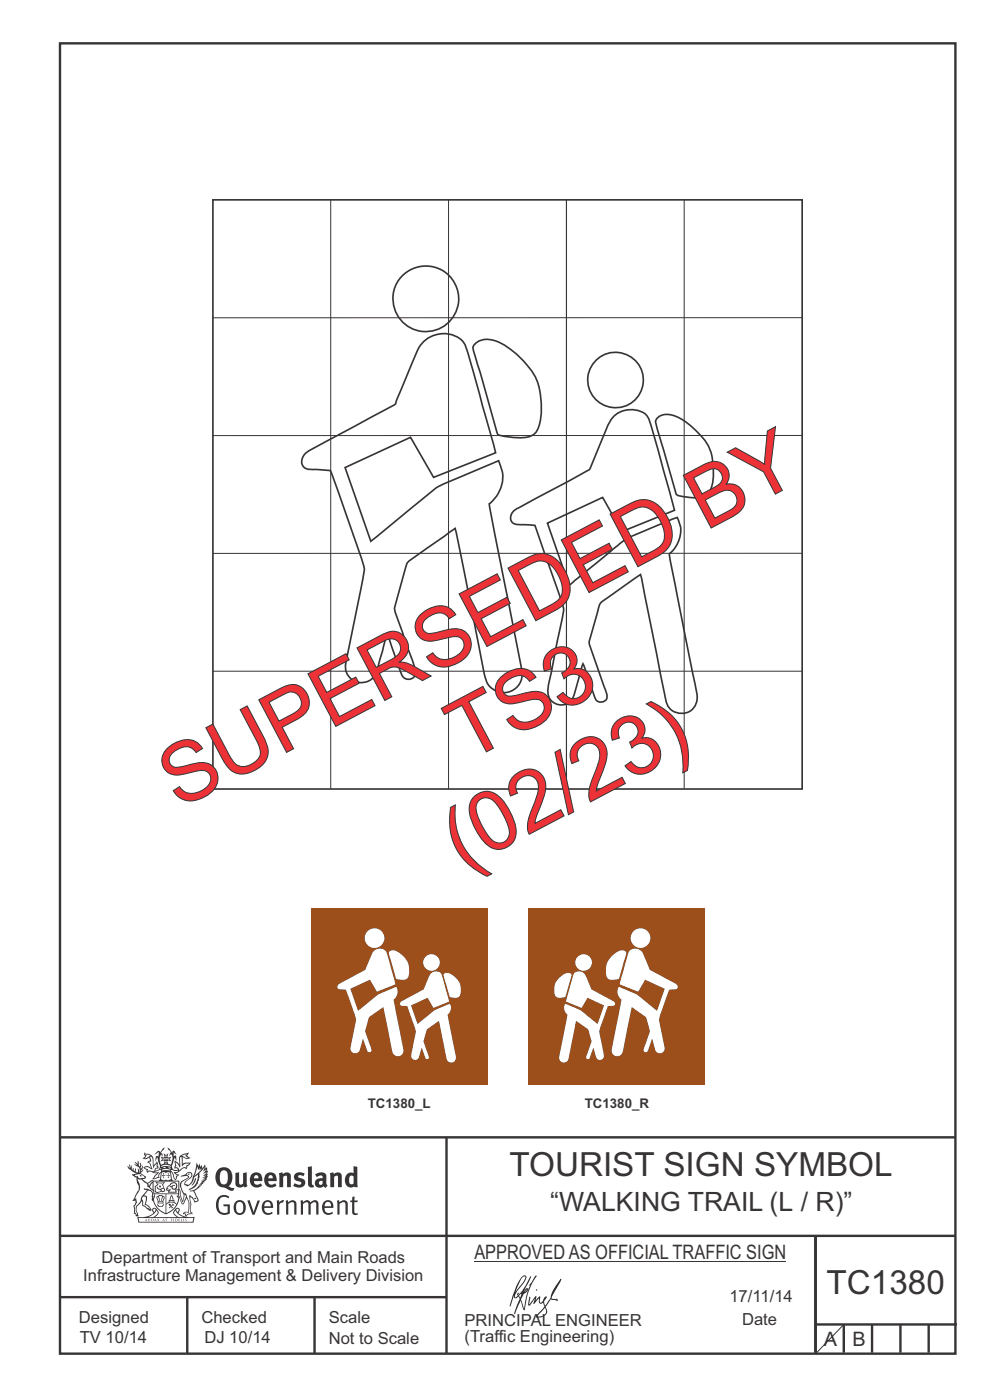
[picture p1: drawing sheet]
<svg xmlns="http://www.w3.org/2000/svg" width="210mm" height="297mm" viewBox="0 0 210 297" stroke-linecap="round" stroke-linejoin="round" font-family="sans-serif">
<g fill="none" stroke="#373435" stroke-width=".51">
<path d="M12.7 9.2h190v278h-190zM12.7 241.3h190M94.7 241.4v45.8M12.7 275.2h82M12.7 262.2h190.1M39.7 275.2v12M66.7 275.2v12M173 262.2v24.8M173 281h30M179 281v6M185 281v6M191 281v6"/>
<path d="M197 281v6"/>
</g>
<path d="M100.6 267.7h66.2" fill="none" stroke="#373435" stroke-width=".21"/>
<g fill="#373435">
<path d="M47 248.5a2.55 2.55 0 0 0 0 2.7l.3 .1a.81 .81 0 0 0 1-.9v-.6a1.04 1.04 0 0 0-1.1-1.5zM46.3 248.1a1.82 1.82 0 0 1 2.1-.2 1.82 1.82 0 0 1 .9 1.9 2.29 2.29 0 0 1-.8 1.9l.7 .3h.5l-.2 .6a2.87 2.87 0 0 1-2-.7 2.12 2.12 0 0 1-1.6-3.1z" fill-rule="evenodd"/>
<path d="M49.9 248.9l.8-.2v2a.46 .46 0 0 0 .3 .6 .46 .46 0 0 0 .6-.3v-2.1l.7-.2v2.4l.2 .5-.5 .4-.3-.3a1.02 1.02 0 0 1-1.2 .2 1.02 1.02 0 0 1-.6-1.1z" fill-rule="evenodd"/>
<path d="M54 249.5l-.1 .5h.9a.49 .49 0 0 0-.2-.6 .49 .49 0 0 0-.6 .1zM53.4 249.1a1.34 1.34 0 0 1 1.6-.2 1.34 1.34 0 0 1 .7 1.5v.2h-1.8a.77 .77 0 0 0 .5 .8 .77 .77 0 0 0 .9-.4l.3 .5a1.59 1.59 0 0 1-2 .2 1.59 1.59 0 0 1-.5-2z" fill-rule="evenodd"/>
<path d="M57.1 249.5l-.2 .5h1a.49 .49 0 0 0-.2-.6 .49 .49 0 0 0-.6 .1zM56.4 249.1a1.34 1.34 0 0 1 1.6-.2 1.34 1.34 0 0 1 .7 1.5v.2h-1.8a.77 .77 0 0 0 .5 .8 .77 .77 0 0 0 .9-.4l.4 .5a1.59 1.59 0 0 1-2.1 .2 1.59 1.59 0 0 1-.5-2z" fill-rule="evenodd"/>
<path d="M59.2 248.9l.7-.2 .1 .4a.95 .95 0 0 1 1-.3 .95 .95 0 0 1 .7 .8v2.3h-.8v-2.3a.46 .46 0 0 0-.8 .1v2.2h-.8z" fill-rule="evenodd"/>
<path d="M62.6 249.1a1.75 1.75 0 0 1 2-.1l-.2 .5-.6-.2a.43 .43 0 0 0-.6 .3l.4 .3a1.04 1.04 0 0 1 1.2 1.1 1.04 1.04 0 0 1-1.4 1l-1.2-.4 .3-.6 1 .4 .4-.4a.88 .88 0 0 0-1-.5l-.4-.2-.1-.4z" fill-rule="evenodd"/>
<path d="M65.3 247.6l.8-.2 .1 3.8 .3 .2 .1 .5a.88 .88 0 0 1-1-.1 .88 .88 0 0 1-.3-1z" fill-rule="evenodd"/>
<path d="M67.8 250.6a.43 .43 0 0 0-.1 .7 .43 .43 0 0 0 .7-.1v-.7zM66.8 249.2a1.7 1.7 0 0 1 2.4 .1v1.8l.3 .4-.4 .5-.5-.3a1.03 1.03 0 0 1-1.7-.2 1.03 1.03 0 0 1 .8-1.5h.7v-.4a.8 .8 0 0 0-1.2 .1z" fill-rule="evenodd"/>
<path d="M70 248.9l.7-.2 .1 .4a.95 .95 0 0 1 1-.3 .95 .95 0 0 1 .7 .8v2.3h-.8v-2.3a.46 .46 0 0 0-.8 .1v2.2h-.8z" fill-rule="evenodd"/>
<path d="M74.3 249.5a1.48 1.48 0 0 0 0 1.7h.5l.2-.1v-1.5l-.3-.2zM75 247.4l.8 .1 .1 4.4h-.7l-.1-.2a1.26 1.26 0 0 1-1.4 0 1.26 1.26 0 0 1-.5-1.3 1.29 1.29 0 0 1 .4-1.3 1.29 1.29 0 0 1 1.4-.2z" fill-rule="evenodd"/>
<path d="M46.4 253.9a1.72 1.72 0 0 1 2.3 0l-.3 .3a1.24 1.24 0 0 0-1.4-.2 1.24 1.24 0 0 0-.6 1.4 1.49 1.49 0 0 0 1.2 2l.7-.2v-1.3h-.8l-.1-.4h1.4v1.9a1.93 1.93 0 0 1-2.3 0 1.93 1.93 0 0 1-.7-2.2l.2-.7z" fill-rule="evenodd"/>
<path d="M50.4 255.1a1.65 1.65 0 0 0 .2 2.2 .99 .99 0 0 0 1-1.4 .78 .78 0 0 0-.4-.8 .78 .78 0 0 0-.8 0zM50 254.9a1.33 1.33 0 0 1 1.6-.1 1.33 1.33 0 0 1 .5 1.4 1.31 1.31 0 0 1-1.3 1.6 1.31 1.31 0 0 1-1.2-1.6v-.6z" fill-rule="evenodd"/>
<path d="M52.5 254.7l.5-.1 .8 2.6 .8-2.5h.5l-1.1 3h-.5z" fill-rule="evenodd"/>
<path d="M56.3 255.2l-.2 .7h1.3a.7 .7 0 0 0-.3-.8 .7 .7 0 0 0-.8 .1zM55.9 255a1.22 1.22 0 0 1 1.5-.2 1.22 1.22 0 0 1 .5 1.5h-1.8a.93 .93 0 0 0 .5 1 .93 .93 0 0 0 1.1-.2l.2 .3a1.43 1.43 0 0 1-1.8 .1 1.43 1.43 0 0 1-.6-1.7z" fill-rule="evenodd"/>
<path d="M58.7 254.7l.4-.1 .1 .5 .4-.4 .6-.1-.1 .6a.66 .66 0 0 0-.9 .6v1.9h-.4z" fill-rule="evenodd"/>
<path d="M60.6 254.8l.4-.2 .1 .5a.94 .94 0 0 1 1-.5 .94 .94 0 0 1 .8 .8v2.3h-.5l-.1-2.5a.81 .81 0 0 0-1.2 .3v2.2h-.4z" fill-rule="evenodd"/>
<path d="M63.7 254.7l.5-.1 .1 .5 .4-.3a.78 .78 0 0 1 1.2 .3 .9 .9 0 0 1 .9-.5 .9 .9 0 0 1 .8 .8v2.3h-.5l-.1-2.5a.67 .67 0 0 0-1.1 .3v2.2h-.5v-2.4l-.4-.2-.7 .4v2.2h-.5z" fill-rule="evenodd"/>
<path d="M69.1 255.2l-.2 .7h1.3a.7 .7 0 0 0-.3-.8 .7 .7 0 0 0-.8 .1zM68.7 255a1.22 1.22 0 0 1 1.5-.2 1.22 1.22 0 0 1 .5 1.5h-1.8a.93 .93 0 0 0 .4 1 .93 .93 0 0 0 1.2-.2l.2 .3a1.44 1.44 0 0 1-1.8 .1 1.44 1.44 0 0 1-.6-1.7z" fill-rule="evenodd"/>
<path d="M71.5 254.8l.4-.2 .1 .5a.94 .94 0 0 1 1-.5 .94 .94 0 0 1 .8 .8v2.3h-.5l-.1-2.5a.81 .81 0 0 0-1.2 .3v2.2h-.4z" fill-rule="evenodd"/>
<path d="M74.7 253.9l.5-.1v.9h.7l-.1 .4h-.6v2.1l.1 .2h.5l.1 .3a.75 .75 0 0 1-1.2-.6v-2h-.4v-.4h.4z" fill-rule="evenodd"/>
<path d="M30.8 244.9l1.1 .3-.9 .5h-.4l.6-.5zM31.8 245.5l.2-.1a2.44 2.44 0 0 1 .5 1.9l.1 .5 .6-1-.1 .6 .3 .3a.57 .57 0 0 0-.6 .8l-1-.2-.5 .2 .2-.5-.8-.3 .7-.1 .9 .5 .1-.1-.6-1.3-.2-.1 .5-.1zM30.7 244.4l-.1 .5 .2 .4-.6 .4a1.04 1.04 0 0 0 1.4-.1l.2 .6-.3 .1-.2 .4a.94 .94 0 0 1 .8 1.1l-.2-.1a1.16 1.16 0 0 0-1.5-.1l.3 .4 .4 .2 .1 .5 .2 .1 .1-.2a.94 .94 0 0 1 1.1 .3h.8l-1.2 1.2a1.13 1.13 0 0 0 1.2-.2l.4-.1v-.4l.4-.7a.83 .83 0 0 0-.6 1h-.3l-.7 .3 1.1-1.4-.5 .2-.5-.1 1.3-.5-.1-.2-.9 .4v-.3l.2-.2 .3 .1 .1-.3-.2-.4 .1-.6-.2-.3-.7 .9v-.7a1.42 1.42 0 0 0-1.6-1.8z" fill-rule="evenodd"/>
<path d="M38.5 245.3l.5-.3 .7-.1-.6 .3 .8 .5h-.3zM38.3 245.5h.2l.1 2a1.69 1.69 0 0 1 1.6-.7l-.8 .5 .1 .5a1.1 1.1 0 0 0-1.5 .6l-.1-.5-.2-.2h-.5l.3-.4-.3-.7a1.42 1.42 0 0 1 .9 1.1l.2-.1zM37.1 246.2l.1 1-.2 .3 .1 .5 .5-.1 .2 .2a.96 .96 0 0 1-1.2-.1l-.1 .1a1.06 1.06 0 0 0 1.3 .2v.1a.72 .72 0 0 1-.9 .2l.2 .5 .6 .2-.4 .2-.1 .7-.2-.4-.4-1.1-.4-.4 .4 .9a1.54 1.54 0 0 0 .7 1.2l.2-.3a.58 .58 0 0 1 .4-.7l.2-.2h-.3l-.5-.3 .9-.5a.93 .93 0 0 1 1.2-.5v.2l.2-.2 .1-.5a.99 .99 0 0 0 .7-.8l-1.3 .1-.3 .2-.1-1.4 .9 .4 .9-.3h-.4l-.5-.4 .4-.7-.6 .2a1.46 1.46 0 0 0-1.4 2.1l.1 .4-.3-.4z" fill-rule="evenodd"/>
<path d="M35.6 248.9l.2 .1-.1 .3 .4 .1-.4 .1v.5l-.1-.6h-.3l.3-.1z" fill-rule="evenodd"/>
<path d="M34.6 248.9l.2 .1v.3l.3 .1h-.3l-.1 .6v-.5l-.4-.1 .4-.1z" fill-rule="evenodd"/>
<path d="M34.3 248.8a.57 .57 0 0 1 .9 .2 .57 .57 0 0 1 .9-.2l.2 1.4h-.2a.57 .57 0 0 1-.9 0 .69 .69 0 0 1-1.1 0zM34.2 248.1l-.3 2.1-.1 .4h2.9l-.2-.4-.3-2.1h-.2v.3l-.8-.2-.8 .2v-.3z" fill-rule="evenodd"/>
<path d="M34.2 252.4a.3 .3 0 0 0 .6 0 .3 .3 0 0 0-.6 0zM33.3 251l.3 .3-.3 .3a.79 .79 0 0 0 0 1.3l.8-.2-.1-.3a.55 .55 0 0 1-.7-.6h.1l.2 .3 .3 .1 .8-.2-.4-.7 .4-.3-.7 .1zM33 250.7l1.1 .2 .9-.2-.4 .7 .4 1.1a.56 .56 0 0 1-.8 .3l-.2 .1a.73 .73 0 0 1-.9 .1 .73 .73 0 0 1-.3-.9v-.4l.6-.4z" fill-rule="evenodd"/>
<path d="M35.6 251.9l.7-.5a.58 .58 0 0 1 1-.1 .58 .58 0 0 1-.4 .9l-.3-.3a.43 .43 0 0 1 .6-.3v-.1a.57 .57 0 0 0-.8 .2l-.2-.1-.3 .1 .5 .2a.55 .55 0 0 0 .8 .4v.5h-1.3l.4-.3-.2-.2-.6 .1 .2-.2-.2-.1zM35.4 251.8l-.1 .2a.39 .39 0 0 0 .2 .6h.3l-.2 .4h1.9l-.1-.7a.86 .86 0 0 0-.1-1.4 .86 .86 0 0 0-1.3 .4z" fill-rule="evenodd"/>
<path d="M36 254.8h.8v.2h-.8zM36.4 253.8l.2 .8h-.4zM36.4 253.5l-.3 .5-.1 .6h-.2v.4l-.7 .4 .2 .2a1.48 1.48 0 0 1 2.1 .1l.2-.1-.6-.5v-.5h-.2l-.1-.6z" fill-rule="evenodd"/>
<path d="M35.8 255.4l.4 .1 .1 .3 .3-.2-.2-.2a.38 .38 0 0 1 .5 .5l-.2-.2-.3 .3 .4 .2-.4 .2-.1-.4-.4 .4-.1-.2 .4-.3-.1-.1-.2 .1z" fill-rule="evenodd"/>
<path d="M34.5 254h.2v.2l-.2 .6h-.2zM33.6 255.3h.9v.2a.55 .55 0 0 1-.8 .4v-.2l-.2-.1zM33.4 254h.2l.2 .8h-.2zM33.6 255h.8l.1 .1-.8 .1zM33.8 253.7h.5l-.2 1.1h-.1zM33.3 253.8l-.1 .3 .3 1.1a.48 .48 0 0 0-.1 .6 .48 .48 0 0 0 .5 .3l.5-.1a.49 .49 0 0 0 .2-.8l.3-1.1-.1-.3a1.42 1.42 0 0 0-1.5 0z" fill-rule="evenodd"/>
<path d="M33.7 251.5l.4 .1 .1 .3h-.3z" fill-rule="evenodd"/>
<path d="M41.3 250.1l.3-.2-.2 .9-.6 .7h-.2l.5-.7z" fill-rule="evenodd"/>
<path d="M39.7 249l.3-.2 .5 .2a.88 .88 0 0 1-.6 1.1 1.22 1.22 0 0 0-.8 1.3l.5 .2a.72 .72 0 0 0 .9-.4l.5-.8 .2-.6 .8-.6v.3a2.85 2.85 0 0 1-2 2.8l.1 .1a2.13 2.13 0 0 0 1.9-1.5v-.2a2.01 2.01 0 0 0 .3-1.8l1.1-1.3-.4 1 .7-.5-.7 1 .8-.4-.8 .8 .7-.1-.9 .5 .8-.1-.8 .4h.8l-.9 .3 .3 .2h-.4l.2 .3h-.3l.1 .3h-.4l.2 .3h-.2a2.16 2.16 0 0 1-2 1l.1 .2h.4a.76 .76 0 0 1 .7 .7l.5 1.2-.6 .2a1.45 1.45 0 0 0-1.1-1.3l.2 1.8-.1 1.8 .4 .3a1.07 1.07 0 0 0-1.2 .4v-.3l-.5-.2a.87 .87 0 0 1 1.1-.1v-.7a4.4 4.4 0 0 0-.6-3.1v-.3h-.3a2.16 2.16 0 0 1-.7-2.2l.3-.3 1.2-.8a.55 .55 0 0 0-.4-.8zM37.8 252.4a.76 .76 0 0 1 .3 1.1l.6 1.6 .4-1.7 .2 .1a.61 .61 0 0 1-.1 .9l-.3 .9h-.2l-.7-1.6-.3 .1a1.18 1.18 0 0 0 .1-1.4zM41.8 247.5l.2 .8 .3-.6v.6l.4-.5a1.9 1.9 0 0 1-1.1 1.4l-.4 .3zM38.3 249.6l1.3-.1 .2 .1v.3l-.5 .3a1.26 1.26 0 0 0-.9 1.9l.2 .6a1.84 1.84 0 0 1 .1 2.1l-.4-1.3a.96 .96 0 0 0-.4-1.3l-.4 .3a.78 .78 0 0 1 0 1.2l.1 .3h.4l.4 1.1a.38 .38 0 0 0 .2 .4 .38 .38 0 0 0 .4-.1l.6-1.2a2.94 2.94 0 0 1 .4 2.5l-.1 .5-.8-.1-.3 .4v.2l.4-.1 .1 .4 .2 .1a1.02 1.02 0 0 1 1.3-.5v-.4l-.3-.1 .1-1.8-.3-1.3 .1 .1a1.14 1.14 0 0 1 .8 .9 .63 .63 0 0 0 .8-.2 .63 .63 0 0 0-.1-.9l-.7-1.2 .9-.6 .2-.3 .3-.1-.1-.2h.4l-.1-.3h.3l-.1-.3 .5-.1-.2-.2 .6-.4v-.2h-.2l.4-.5-.3 .1 .3-.6-.4 .1 .4-.5v-.3l-.3 .2 .2-.6-.1-.3-.4 .3v-.8l-.6 .8-.2-.7-.2 .4-.3-.7-.1 .6-.5-.8-.1 1.4-.6 1.9a1.81 1.81 0 0 1-1 1.4l-.6-.2a1.75 1.75 0 0 1 1.1-1.2 .75 .75 0 0 0 .1-1.3 .75 .75 0 0 0-1.1 .5z" fill-rule="evenodd"/>
<path d="M41.2 254.1h.3l.2 .3h-.4z" fill-rule="evenodd"/>
<path d="M29.4 258.4h11.6l-.1 .8h-11.4zM31.4 258.2l.4-.1a2.48 2.48 0 0 0 1.4-1.3l.3 .5-.5 .6-.5 .3zM32.5 256.6l.3-.2 .2 .2-.3 .6zM37.2 256.8a2.65 2.65 0 0 0 1.8 1.4h-1.1l-.5-.3-.5-.6zM37.4 256.6l.2-.2 .3 .2-.3 .6zM29.2 258.2l.1 1.2h11.8l.2-1.1-.2-.1a4.1 4.1 0 0 1-3.3-.9l.3-.4-.1-.5a1.06 1.06 0 0 0-1.3 .9l.2 .4 .6 .5h-4.7l.3-.1a.84 .84 0 0 0 .6-.7 .84 .84 0 0 0-.5-.9l-.3-.2-.5 .1-.1 .5 .3 .4a4.2 4.2 0 0 1-3.4 .9z" fill-rule="evenodd"/>
<path d="M31 258.7l.1 .2h-.2zM31 258.6l-.3 .5 .4-.1 .2 .1z" fill-rule="evenodd"/>
<path d="M31.4 258.6h.2v.4a.25 .25 0 0 0 .2-.1 .25 .25 0 0 0-.1-.3h.1a.29 .29 0 0 1 0 .4 .29 .29 0 0 1-.4 0 .29 .29 0 0 1 0-.4z" fill-rule="evenodd"/>
<path d="M32.2 258.6a.22 .22 0 0 1 .3 .2 .22 .22 0 0 1-.3 .2zM32 258.6l.1 .5a.33 .33 0 0 0 .4-.1 .33 .33 0 0 0 0-.4 .33 .33 0 0 0-.5 0z" fill-rule="evenodd"/>
<path d="M32.9 258.7l.1 .2h-.2zM32.9 258.6l-.2 .5 .3-.1 .2 .1z" fill-rule="evenodd"/>
<path d="M33.3 258.6h.2l.1 .2 .2-.2-.2 .2 .2 .3-.3-.2v.2h-.2l.2-.3z" fill-rule="evenodd"/>
<path d="M34.7 258.7l.1 .2h-.2zM34.7 258.6l-.3 .5 .4-.1 .2 .1z" fill-rule="evenodd"/>
<path d="M35 258.6h.5h-.2v.5h-.2l.1-.5z" fill-rule="evenodd"/>
<path d="M36.2 258.6h.3h-.1v.2h.1h-.1v.3h-.2z" fill-rule="evenodd"/>
<path d="M36.7 258.6h.2v.5h-.2z" fill-rule="evenodd"/>
<path d="M37.3 258.6a.22 .22 0 0 1 .3 .2 .22 .22 0 0 1-.3 .2zM37.1 258.6v.5a.33 .33 0 0 0 .5-.1 .33 .33 0 0 0 0-.4 .33 .33 0 0 0-.5 0z" fill-rule="evenodd"/>
<path d="M37.8 258.6h.4h-.2v.2h.1h-.1v.2l.2 .1h-.4z" fill-rule="evenodd"/>
<path d="M38.4 258.6h.2l-.1 .4 .2 .1h-.3z" fill-rule="evenodd"/>
<path d="M38.9 258.6h.2v.5h-.2z" fill-rule="evenodd"/>
<path d="M39.3 258.6h.2l-.1 .1 .2 .2-.2 .2h-.1v-.2l.2 .1z" fill-rule="evenodd"/>
<path d="M34.2 247.4a1.51 1.51 0 0 1 2.1 .2 2.67 2.67 0 0 0-2.1 0zM35.7 247.6l.5 .2v.2l-.4-.1zM34.6 247.7l.5-.1 .1 .2h-.4zM34.1 247.9l.2 .1-.3 .1zM35 246.9l.2-.2 .3 .2zM34.9 245.7h.2v.3h-.2zM35 245.1l.2 .2 .2-.2-.1 .4h-.2zM35.1 246.3h.2l.1 .4-.2-.2-.2 .2zM35.3 245.7h.2v.3h-.2zM34.4 245.7l.3 .1 .1 .2-.4 .1 .2-.2zM35.7 245.8l.3-.1-.2 .2 .2 .2-.4-.1zM32.7 244.9l1-.5-.1 1-.2-.2-.3 .2-.3 1.1 .5-1 .3 .9a1.84 1.84 0 0 1 .2 1.7l.4 .1a2.48 2.48 0 0 1 2.2 .1l.2-.3-.2-.7 .7-1.7 .4 .6-.2-1-.2-.1-.2 .3v-.9l.6 .4-.6-.8-.3 .1-.1 .4-.5-.8-.5-.3 .2 .4 .6 .6-.5 .7 .5-.3a2.06 2.06 0 0 1-.1 2.2l-.5-.2-.2-.6 .2-.1 .7 .2-.4-.5 .4-.5-.7 .2-.2-.2 .2-.7-.5 .4-.5-.4 .2 .7-.2 .2-.7-.2 .4 .5-.4 .5 .8-.2 .1 .1-.2 .6-.5 .2a2.02 2.02 0 0 1 0-2.2l.3 .5-.1-.6-.3-.1 .8-1.3-.4 .4-.5 .7-.2-.3a.8 .8 0 0 0-.8 .5z" fill-rule="evenodd"/>
<path d="M29.2 250.1l.3 .2a.61 .61 0 0 1 .8 .3l.3 .2a.8 .8 0 0 1 .6 1l.4 .1 .6 .5a1 1 0 0 1 .4 1.1l-.1 .7v-.5h-.1a.96 .96 0 0 0-.8-1.3l-.2-.2h-.7l-.1-.1-.1 .1 .1 .3h.6l-1.2 1.4-.2 .9-.4 .6a1.33 1.33 0 0 0-.5 1.8l.2 .5a1.26 1.26 0 0 1-.5-1.4l-.1-.4a1.56 1.56 0 0 0 .4-1.7l-.3 .2 .2-.5a3.2 3.2 0 0 0 .7-3zM30.4 253.9h.4a2.06 2.06 0 0 1-.1 1.6l.7 .5 .4 .4-.6-.1-.8-.6-.1-.9a.51 .51 0 0 1 .1-.9zM28.6 249.3a1.52 1.52 0 0 1 2.1 .6l-1.1 .1-.2-.1-.1-.4-.5 .1zM27.5 247v.8l-.3-.4-.1 .1a3.1 3.1 0 0 0 1.9 1.5l-1 .1 .5 .6 .5 .1 .1 1.1a1.84 1.84 0 0 1-.3 2.5l-.4 .9-.3 .4 .2 .1 .4-.1 .1 .4-.2 .5-.3 .2 .1 1.8 .2-.1 .3 .6h.1l.5-.1-.2-.5a1.3 1.3 0 0 1-.1-1.7l.9-1 .2 1.1 .5 .2 .5 .5 .1-.1 .2 .4 .5-.1a1.85 1.85 0 0 0-1.2-1.4l.1-.2a1.39 1.39 0 0 0 0-1.5l-.5-.1 .5-.5a.66 .66 0 0 1 .9-.4 .66 .66 0 0 1 .3 .9l-.1 .4 .2-.1v.2l-.1 .3 .2 .5 .1-.3a2.24 2.24 0 0 0 .1-2.2 .73 .73 0 0 1-.7-.7 .73 .73 0 0 1 .6-.7v-.2a.94 .94 0 0 0-.9 .8 .48 .48 0 0 1-.1-.5 .48 .48 0 0 1 .5-.3l.5-.3a.51 .51 0 0 0-.8 .2l-.4 .3-1.1-.8 .6-.1 .2-.5-1.2-.7 .5-.4v-.4l-.4 .4v-.2a.69 .69 0 0 0 .2-1v.5l-.2 .2v-1.1l-.3-.2 .1 .6-.1 .2-.4-1.2v.6l-.6-.3 .5 .6-.6-.2 .3 .3a1 1 0 0 1 .7 1.5l-.2-.8v.8l-.5-.2v-.7l-.2 .6-.2-.1-.1-.6-.2 .4-.2-.2 .1-.7-.2 .5z" fill-rule="evenodd"/>
<path d="M29.6 249.5l.2-.2 .3 .3z" fill-rule="evenodd"/>
<path d="M32.4 250.5h5.6v2l-.2-.1v-1.7h-5.2v2.5h5.2v-.8l.1 .2-.1 1.1v-.3h-2.5v4a4.1 4.1 0 0 0 2.6-3.6l.1-.1a4 4 0 0 1-2.8 3.9 4.2 4.2 0 0 1-2.8-4.7l.1 1.3 .1-.2a3.8 3.8 0 0 0 2.5 3.4v-4h-2.5l-.2-.9z" fill-rule="evenodd"/>
<circle cx="40" cy="249.1" r=".17"/>
</g>
<g fill="#252726">
<path d="M111.6 273.7l.2-.2-.5 .7zM110.4 274.5l.3 .1-.3 .8-.3-.5zM110.9 270.9h.5a9.3 9.3 0 0 1-2 3.1l-.1 .3 1-2.5zM110.6 271a14.7 14.7 0 0 0-2.2 4.9l-.3 1.2 .1 .1 .8-2.3a.42 .42 0 0 0 .2 .6 .42 .42 0 0 0 .6-.3l.2-.1 .3 .5-1.2 3.2h.2l1.1-2.9 .6 1.9 .2 .2 .2-.5a13.5 13.5 0 0 1 2-6.2l.5-.5-.2-.2-1.5 2.1 .3-.1a14.9 14.9 0 0 0-1.3 5.1l-.4-1.2a1.39 1.39 0 0 1 .2-1.8l.1-.2a.92 .92 0 0 0 .8-1.2 .75 .75 0 0 0-.7 .7l-.2 .2 1.6-3.4h-.1l-.4 .7a10.5 10.5 0 0 1-2.1 3.3l.1-.5a.32 .32 0 0 0-.3 .2 .32 .32 0 0 0 0 .4l-.5 .4a3.2 3.2 0 0 1 1.1-2.3l.5-.6a2.49 2.49 0 0 0 .7-1.6l-.3-.2z" fill-rule="evenodd"/>
<path d="M115.6 277.5a1.15 1.15 0 0 1 .1 1.3 1.15 1.15 0 0 1-1.2 .5h-.5zM112.3 275.1l-.3 1.7 .3 .2 1.2-1.5-.3 1.1 1.2-1.2a.94 .94 0 0 0 .3 1.2l.5-.3 .3 .9-1.2 1.3a.98 .98 0 0 0-.5 1 1.9 1.9 0 0 0 2.3-1.3l-.1-.2a1.02 1.02 0 0 1 .3-1.4l.5-1 1.5 .3-.2-.4v.2l-1.1-.1v-.3l2-3.6 .1-.2-.1-.2-1.8 2.7a6.6 6.6 0 0 1-1.5 3l-.2-.2a1.01 1.01 0 0 1 .4-1.4l.1-.2-.2-.1-.4 .4-.2 .5-.5 .4-.2-.4 .1-.9-.2-.1-.8 1 .2-1h-.1l-1.4 1.8 .2-1.5v-.1z" fill-rule="evenodd"/>
<path d="M113.7 273.6l.3 .2h-.3z" fill-rule="evenodd"/>
</g>
<g fill="none" stroke="#373435" stroke-width=".35">
<path d="M45.2 42.4h125v125h-125zM100.7 73a4.1 4.1 0 0 1 4.8-.5 18.4 18.4 0 0 1 8.4 8.2 16.2 16.2 0 0 1 .2 10.4 3.6 3.6 0 0 1-3.8 1.8l-2.4-.2a4.6 4.6 0 0 1-2.4-.7l-4.8-16.6a2.34 2.34 0 0 1 0-2.4zM64.9 96.1l19-10.3 4-9.9a6.9 6.9 0 0 1 3.9-4.7 5.3 5.3 0 0 1 7.6 4.1l5.7 20.8-13.1 5.2-4.9-8.5-13.9 6.4 5.5 15.6 14-11.4 13.1-5.6a7.1 7.1 0 0 1-2 9.1l6.9 35.1a4 4 0 0 1-3.1 4.9 4 4 0 0 1-4.7-3.3l-6.3-31.5-8.8 6.2a2.74 2.74 0 0 0-1.8 2.4l-2.3 8.2a18.3 18.3 0 0 0 1.6 5.2l2.5 7a2.5 2.5 0 0 1-.1 2.7 1.65 1.65 0 0 1-2.7-1.1l-2.8-8.3-1.4 4.9a12.7 12.7 0 0 1-1.7 4.5 3.4 3.4 0 0 1-4.1 .6 3.4 3.4 0 0 1-1.6-3.8l3.4-16.9a7.6 7.6 0 0 0-.3-5.7l-6.4-18.2-4-.2a1.83 1.83 0 0 1-2-1 1.83 1.83 0 0 1 .5-2.2zM139.5 88.6a4 4 0 0 1 4.7 .1 15.9 15.9 0 0 1 6.4 6.6 14.7 14.7 0 0 1 .3 8.2 3.1 3.1 0 0 1-3.6 2.1l-1.6-.1a2.97 2.97 0 0 1-2.3-.7l-4.2-14.5a1.29 1.29 0 0 1 .3-1.7zM109.1 108.3l15.9-8.7 3.5-8.3a5.9 5.9 0 0 1 4-4.2 5 5 0 0 1 4.6 1 22.5 22.5 0 0 1 2.1 6.1l3.9 14.1-11.1 4.5-4.2-7.3-11.7 5.5 4.6 13.1 4.7-3.7a80.6 80.6 0 0 1 7.9-6.3l10.3-4.3a5.9 5.9 0 0 1-1.6 7.7l5.6 28.4a4.3 4.3 0 0 1-1.1 4.9 3.5 3.5 0 0 1-5.4-2.8l-5.2-26.1-8.1 5.7-.7 .8-2.1 7.9 3.5 10.3a1.46 1.46 0 0 1-.9 2.4 1.22 1.22 0 0 1-1.4-1l-2.5-7.2-1.2 4.1a10.8 10.8 0 0 1-1.5 3.9 2.9 2.9 0 0 1-3.5 .3 2.9 2.9 0 0 1-1.2-3.3l3-14.8a4.5 4.5 0 0 0-.2-3.5l-5.6-16-3-.2a1.68 1.68 0 0 1-2.2-1.5l.3-.9z"/>
<circle cx="90.3" cy="63.4" r="7"/>
<circle cx="130.6" cy="80.6" r="5.9"/>
</g>
<path d="M70.2 42.4v125M95.1 42.4v125M120.1 42.4v125M120.2 42.4v125M145.1 42.4v125M170.2 67.4h-125M170.2 92.4h-125M170.2 117.4h-125M45.2 142.4h125" fill="none" stroke="#373435" stroke-width=".21"/>
<path d="M65.9 192.7h37.5v37.5h-37.5z" fill-rule="evenodd" fill="#9d4f1b"/>
<g fill="#fff">
<path d="M71.8 208.9l5.7-3.1 1.1-2.8a1.85 1.85 0 0 1 1.4-1.6 1.85 1.85 0 0 1 2 .7l1.9 6.7-4 1.6-1.4-2.5-4.2 1.9 1.7 4.7 2.3-2a15.8 15.8 0 0 1 5.8-3.2 2.14 2.14 0 0 1-.6 2.8l2.1 10.5a1.23 1.23 0 0 1-1.2 1.5 1.23 1.23 0 0 1-1.3-1.4l-1.8-9-3.1 2.2-.7 2.9 1.2 3.5a.53 .53 0 0 1 0 .7 .53 .53 0 0 1-.7 .1l-1-2.8-.3 1.2a3 3 0 0 1-.9 1.9 1.02 1.02 0 0 1-1.1-.2 1.02 1.02 0 0 1-.3-1l.9-4.7a3.3 3.3 0 0 0-.3-3l-1.6-4.5-.9-.1a.62 .62 0 0 1-.8-.2 .62 .62 0 0 1 .1-.8z" fill-rule="evenodd"/>
<path d="M85 212.5l4.8-2.6 1.1-2.4a1.51 1.51 0 0 1 1.5-1.4 1.51 1.51 0 0 1 1.5 1.3l1.4 5.1-3.3 1.3-1.3-2.1-3.5 1.6 1.4 4 .5-.4a15.5 15.5 0 0 1 6.1-3.9h.2a1.79 1.79 0 0 1-.5 2.3l1.5 7.6a2.32 2.32 0 0 1-.1 2.4 1.08 1.08 0 0 1-1.1 0 1.08 1.08 0 0 1-.5-1.1l-1.6-7.6-2.2 1.5a.93 .93 0 0 0-.5 .9l-.5 2 .9 2.7a.55 .55 0 0 1 .2 .6 .55 .55 0 0 1-.5 .4l-.2-.1-.8-2.3-.5 1.5a.92 .92 0 0 1-1 1.1 .92 .92 0 0 1-.7-1.2l.5-2.9a4.3 4.3 0 0 0-.1-3.5l-1.3-3.8-1-.1a.48 .48 0 0 1-.5-.3 .48 .48 0 0 1 .1-.6z" fill-rule="evenodd"/>
<path d="M82.6 201.9a1.59 1.59 0 0 1 2.2 .3 4.2 4.2 0 0 1 1.6 5.4 2.84 2.84 0 0 1-2.4 0l-1.5-5.3z" fill-rule="evenodd"/>
<path d="M94.3 206.6a1.54 1.54 0 0 1 1.8 .4 3.5 3.5 0 0 1 1.3 4.4 2.06 2.06 0 0 1-2 0l-1.1-3.8a.75 .75 0 0 1 0-1z" fill-rule="evenodd"/>
<circle cx="79.5" cy="199" r="2.09"/>
<circle cx="91.5" cy="204.2" r="1.77"/>
</g>
<path d="M111.9 192.7h37.5v37.5h-37.5z" fill-rule="evenodd" fill="#9d4f1b"/>
<g fill="#fff">
<path d="M133.5 201.8a1.92 1.92 0 0 1 2-.4 1.92 1.92 0 0 1 1.2 1.6l1.1 2.8 5.4 2.8a.67 .67 0 0 1 .5 .8 .67 .67 0 0 1-.9 .5l-.8 .1-1.4 3.9a5.9 5.9 0 0 0-.7 3l1.1 5.3a1.06 1.06 0 0 1-1 1.3 1.06 1.06 0 0 1-1.1-1.2l-.6-2-.7 2.2a.68 .68 0 0 1-.9 .7 1.6 1.6 0 0 1 .2-1.7l1-2.7-.8-2.9-3.1-2.2-1.8 9a1.23 1.23 0 0 1-1.2 1.4 1.23 1.23 0 0 1-1.2-1.5l2-10.5a2.14 2.14 0 0 1-.6-2.8l1.5 .7a11.6 11.6 0 0 1 4.9 3l1.8 1.5 1.6-4.7-4.2-1.9-1.4 2.5-4-1.6z" fill-rule="evenodd"/>
<path d="M121.9 206.3a1.66 1.66 0 0 1 2.5 1.2l1.1 2.4 4.4 2.4a.57 .57 0 0 1 .6 .7 .57 .57 0 0 1-.8 .4l-.8 .1-1.1 3.1a4.9 4.9 0 0 0-.6 3l.8 3.7a1.03 1.03 0 0 1 .1 1 1.03 1.03 0 0 1-.9 .6 1.35 1.35 0 0 1-1-1.4l-.3-1.2-.8 2.3-.5 .1a.63 .63 0 0 1-.1-1l1-2.7-.5-2a1.32 1.32 0 0 0-1-1.2l-1.8-1.2-1.1 5.6a6.8 6.8 0 0 1-.9 3.1 1.06 1.06 0 0 1-1.3-.2 1.06 1.06 0 0 1-.2-1.3l1.7-8.5a1.79 1.79 0 0 1-.5-2.3l.7 .2a15.9 15.9 0 0 1 5.9 3.9l.3 .2 1.3-4-3.5-1.6-1.2 2.1-3.4-1.3 1.5-5.4z" fill-rule="evenodd"/>
<path d="M129.8 202.9a2.42 2.42 0 0 1 2.9-1l.1 .4-1.5 5.3-.3 .2a2.38 2.38 0 0 1-2.2-.4 4.2 4.2 0 0 1 1-4.5z" fill-rule="evenodd"/>
<path d="M118.5 207.6a2.3 2.3 0 0 1 2.6-1 2.06 2.06 0 0 1-.2 1.7l-.9 3.1-.7 .3a1.22 1.22 0 0 1-1.3-.2 1.22 1.22 0 0 1-.4-1.2l.2-1.7z" fill-rule="evenodd"/>
<circle cx="135.9" cy="199" r="2.09"/>
<circle cx="123.8" cy="204.2" r="1.77"/>
</g>
<path d="M179 281l-6 6.2" fill="none" stroke="#373435" stroke-width=".21"/>
<g font-size="17.6" fill="#ed3237">
<text x="99.1" y="161.7" transform="rotate(-28 99.1 161.7)">TS3</text>
<text x="37.9" y="171.7" transform="rotate(-28 37.9 171.7)">SUPERSEDED BY</text>
<text x="97.9" y="184.6" transform="rotate(-28 97.9 184.6)">(02/23)</text>
</g>
<g font-size="7.1" fill="#373435">
<text x="108.1" y="249.6">TOURIST SIGN SYMBOL</text>
<text x="175.3" y="274.5">TC1380</text>
</g>
<text font-size="5.6" fill="#373435" x="116.7" y="256.9">“WALKING TRAIL (L / R)”</text>
<g font-size="4.2" fill="#373435">
<text x="100.6" y="267.2">APPROVED AS OFFICIAL TRAFFIC SIGN</text>
<text x="174.7" y="285.6">A</text>
<text x="180.8" y="285.6">B</text>
</g>
<g font-size="3.5" fill="#373435">
<text x="21.6" y="267.9">Department of Transport and Main Roads</text>
<text x="17.7" y="271.8">Infrastructure Management &amp; Delivery Division</text>
<text x="16.7" y="280.6">Designed</text>
<text x="42.7" y="280.6">Checked</text>
<text x="69.7" y="280.6">Scale</text>
<text x="98.5" y="281.4">PRINCIPAL ENGINEER</text>
<text x="154.7" y="276.1">17/11/14</text>
<text x="157.4" y="281.2">Date</text>
<text x="16.9" y="284.8">TV 10/14</text>
<text x="43.3" y="284.9">DJ 10/14</text>
<text x="69.7" y="285.2">Not to Scale</text>
<text x="98.5" y="284.8">(Traffic Engineering)</text>
</g>
<g font-size="2.8" fill="#373435">
<text x="78" y="235">TC1380_L</text>
<text x="124" y="235">TC1380_R</text>
</g>
</svg>
